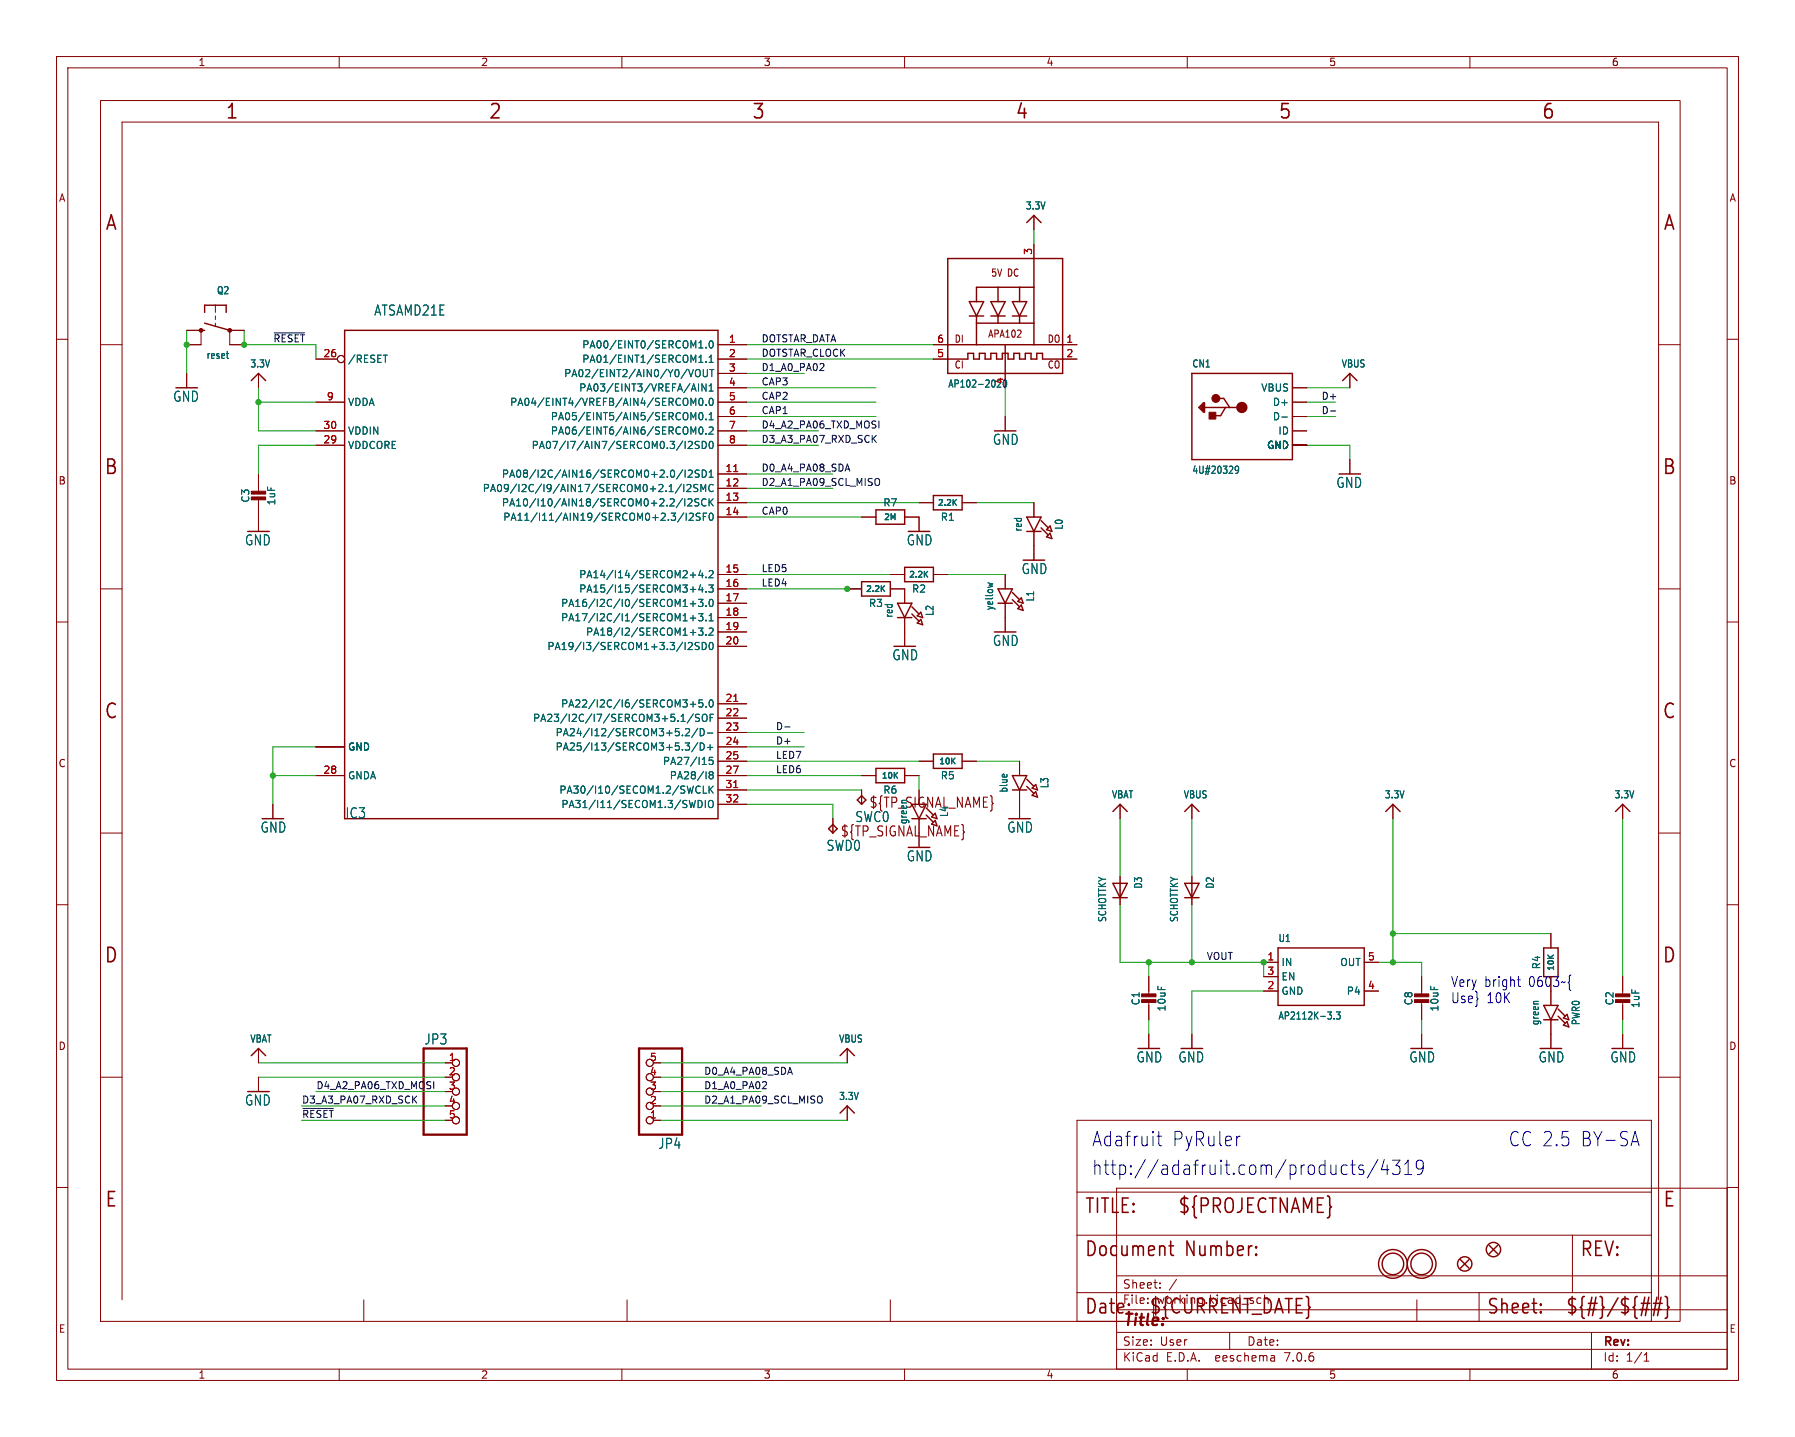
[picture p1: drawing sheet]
<svg xmlns="http://www.w3.org/2000/svg" width="317mm" height="254mm" viewBox="0 0 317 254" stroke-linecap="round" stroke-linejoin="round" font-family="sans-serif">
<g fill="none" stroke="#840000" stroke-width=".18">
<path d="M10 10h297.5v234.1h-297.5zM12 12h293.5v230.1h-293.5zM17.8 17.8h279.4v215.9h-279.4zM60 10v2M110 10v2M160 10v2M210 10v2M260 10v2M182.9 38.1v2.5M10 60h2M33 58.4h2.6v2.6h-2.6M38.1 54v1.2"/>
<path d="M38.1 55.9v.6M38.1 57.1v.7M43.2 58.4h-2.6v2.6h2.6M182.9 43.2v2.5M305.5 60h2M17.8 61h3.8M33 66v2.6M45.7 66v2.6M55.9 63.5h3.8M55.9 78.7h5.1M55.9 76.2h5.1M55.9 71.1h5.1"/>
<path d="M127 61h5.1M127 63.5h5.1M127 78.7h5.1M127 66h5.1M127 76.2h5.1M127 68.6h5.1M127 71.1h5.1M127 73.7h5.1M165.1 61h2.5M165.1 63.5h2.5M177.8 66v2.6M177.8 73.7v2.5"/>
<path d="M188 61h2.5M188 63.5h2.5M228.6 78.7h2.5M228.6 76.2h2.5M228.6 68.6h2.5M228.6 71.1h2.5M228.6 73.7h2.5M238.8 66v2.6M293.4 61h3.8M45.7 83.8v3.3M45.7 88.1v5.9M127 83.8h5.1"/>
<path d="M127 86.4h5.1M127 88.9h5.1M127 91.4h5.1M152.4 91.4h2.5M160 91.4h2.6v2.6M162.6 88.9h2.5M170.2 88.9h2.5M182.9 88.9v2.5M182.9 94v5.1M238.8 81.3v2.5M10 110h2M17.8 104.1h3.8"/>
<path d="M127 104.1h5.1M127 101.6h5.1M127 106.7h5.1M127 109.2h5.1M127 111.8h5.1M127 114.3h5.1M149.9 104.1h2.5M157.5 104.1h2.5v2.6M157.5 101.6h2.5M160 109.2v5.1M165.1 101.6h2.5M177.8 101.6v2.5"/>
<path d="M177.8 106.7v5.1M293.4 104.1h3.8M305.5 110h2M55.9 137.2h5.1M55.9 132.1h5.1M127 137.2h5.1M127 132.1h5.1M127 124.5h5.1M127 127h5.1M127 129.5h5.1M127 134.6h5.1M127 139.7h5.1"/>
<path d="M152.4 139.7v2.5M152.4 137.2h2.5M160 137.2h2.6M162.6 139.7v2.5M162.6 134.6h2.5M170.2 134.6h2.5M180.3 134.6v2.6M180.3 139.7v5.1M10 160h2M17.8 147.3h3.8M48.3 142.2v2.6M127 142.2h5.1"/>
<path d="M147.3 144.8v2.5M162.6 144.8v5.1M198.1 142.2v2.6M198.1 154.9v5.1M210.8 142.2v2.6M210.8 154.9v5.1M246.4 142.2v2.6M287 142.2v2.6M293.4 147.3h3.8M305.5 160h2M203.2 172.7v3.3M203.2 177v3.3"/>
<path d="M223.5 170.2h2.6M223.5 175.3h2.6M223.5 172.7h2.6M241.3 170.2h2.5M241.3 175.3h2.5M251.5 172.7v3.3M251.5 177v3.3M274.3 165.1v2.5M274.3 175.3v2.5M287 172.7v3.3M287 177v3.3M17.8 190.5h3.8"/>
<path d="M45.7 185.4v2.6M45.7 190.5v2.5M78.7 188h1.3M78.7 193h1.3M78.7 198.1h1.3M115.6 190.5h1.2M115.6 188h1.2M115.6 193h1.2M115.6 198.1h1.2M115.6 195.6h1.2M149.9 185.4v2.6M149.9 195.6v2.5"/>
<path d="M190.5 198.1h101.6v35.6h-101.6zM203.2 182.9v2.5M210.8 182.9v2.5M251.5 182.9v2.5M274.3 180.3v5.1M287 182.9v2.5M293.4 190.5h3.8M10 210h2M190.5 210.8h101.6M190.5 218.4h101.6M197.5 210.1h108v32h-108zM278.1 218.4v10.2"/>
<path d="M305.5 210h2M21.6 229.9v-208.3h271.8v208.3M64.3 229.9v3.8M110.9 229.9v3.8M157.5 229.9v3.8M190.5 228.6h101.6M197.5 238.6h108M197.5 235.6h108M197.5 231.6h108M197.5 225.6h108M205.2 227.7v.1M205.2 226.9v.1"/>
<path d="M208.1 226.2l-1.3 2M217.5 235.6v3M225.4 239.8l.1 .9M250.6 229.9v3.8M261.6 228.6v5.1M281.5 235.6v6.5M290.8 239.6l.4-.4v1.5M60 242.1v2M110 242.1v2M160 242.1v2M210 242.1v2M225.5 240.6l-.2 .1"/>
<path d="M225.5 240.1h-.2M260 242.1v2M290.8 240.7h.9"/>
<circle cx="60.3" cy="63.5" r=".63"/>
<circle cx="80.6" cy="198.1" r=".63"/>
<circle cx="80.6" cy="188" r=".63"/>
<circle cx="80.6" cy="193" r=".63"/>
<circle cx="80.6" cy="195.6" r=".63"/>
<circle cx="80.6" cy="190.5" r=".63"/>
<circle cx="114.9" cy="198.1" r=".63"/>
<circle cx="114.9" cy="193" r=".63"/>
<circle cx="114.9" cy="195.6" r=".63"/>
<circle cx="114.9" cy="190.5" r=".63"/>
<circle cx="114.9" cy="188" r=".63"/>
</g>
<g fill="none" stroke="#840000" stroke-width=".25">
<path d="M181.6 39.4l1.3-1.3 1.2 1.3M35.6 58.4h.6M36.2 57.1l4.4 1.3M36.2 55.2v-1.2h3.8v1.2M61 58.4h66v86.4h-66zM167.6 45.7h20.4v20.3h-20.4zM171.4 55.9h2.6M171.4 53.3h2.6l-1.3 2.6zM172.7 55.9v5.1M172.7 57.1h10.2M175.3 55.9h2.5M175.3 53.3h2.5l-1.3 2.6z"/>
<path d="M176.5 50.8v2.5M176.5 55.9v1.2M179.1 55.9h2.5M179.1 53.3h2.5l-1.3 2.6zM180.3 50.8v2.5M180.3 55.9v1.2M182.9 50.8h-10.2v2.5M182.9 45.7v15.3M44.4 67.3l1.3-1.3 1.3 1.3M167.6 63.5h3.6v-1h1v1h1v-1h1v1h1.1v-1h1v1h1v-1h1v1h1v-1h1v1h1.1v-1h1v1h1v-1h1v1h3.6M167.6 61h20.4M177.8 61v5"/>
<path d="M210.8 66h17.8v15.3h-17.8v-15.3M212.3 72.1l.4-.4v.8l-.2-.2v-.2M212.9 71.3h.2v1.6h-.2l-.8-.8zM212.9 71.3v1.4M213.1 72.1h6.6M215.5 70.5h1l1 1.6M216.8 72.1l-.9 1.4h-1.2M237.5 67.3l1.3-1.3 1.2 1.3M154.9 90.2h5.1v2.5h-5.1zM165.1 87.6h5.1v2.6h-5.1zM181.6 91.4h2.5l-1.2 2.6zM181.6 94h2.5"/>
<path d="M184.1 92.1l1.3 1.2M184.1 93.3l1.3 1.3M185.1 93.7l.6-.7 .4 1zM185.7 94.3l.4 .9-1-.3zM152.4 102.9h5.1v2.5h-5.1zM158.7 106.7h2.6l-1.3 2.5zM158.7 109.2h2.6M160 100.3h5.1v2.6h-5.1zM161.3 107.3l1.3 1.3M161.3 108.6l1.3 1.3M162.2 108.9l.7-.6 .3 .9zM162.2 110.2l.7-.7 .3 1z"/>
<path d="M176.5 106.7h2.6M176.5 104.1h2.6l-1.3 2.6zM179.1 104.8l1.2 1.2M179.1 106l1.2 1.3M180 106.4l.7-.7 .3 1zM180 107.6l.7-.6 .3 .9zM154.9 135.9h5.1v2.5h-5.1zM165.1 133.3h5.1v2.6h-5.1zM179.1 137.2h2.5l-1.3 2.5zM179.1 139.7h2.5M181.6 137.8l1.3 1.3M181.6 139.1l1.3 1.2"/>
<path d="M182.6 139.4l.6-.7 .3 1zM147.3 145.8l.8 .8-.8 .7-.7-.7zM151.6 141.5l.8-.8 .8 .8-.8 .7zM161.3 142.2l1.3 2.6 1.2-2.6M161.3 144.8h2.5M163.8 144.1l1.3 1.3M164.8 145.7l.6-.6 .3 .9M165.4 143.8l.3 1-.9-.3M182.6 140.7l.6-.7 .3 1zM196.8 143.5l1.3-1.3 1.3 1.3M196.8 156.2h2.6l-1.3 2.5zM196.8 158.7h2.6"/>
<path d="M209.5 156.2h2.6l-1.3 2.5zM209.5 158.7h2.6M209.5 143.5l1.3-1.3 1.3 1.3M245.1 143.5l1.3-1.3 1.2 1.3M285.7 143.5l1.3-1.3 1.3 1.3M226.1 167.6h15.2v10.2h-15.2zM273 172.7v-5.1h2.6v5.1M273 177.8h2.6l-1.3 2.5zM275.6 178.4l1.3 1.3M275.6 179.7l1.3 1.3M44.4 186.7l1.3-1.3 1.3 1.3M148.6 196.8l1.3-1.2 1.2 1.2"/>
<path d="M148.6 186.7l1.3-1.3 1.2 1.3M273 180.3h2.6M276.5 180l.7-.6 .3 .9zM276.5 181.3l.7-.6 .3 .9zM258.3 222.8l1.5 1.5M259.8 222.8l-1.5 1.5M263.4 220.2l1.5 1.5M264.9 220.2l-1.5 1.5"/>
<circle cx="246.4" cy="223.5" r="2.54"/>
<circle cx="246.4" cy="223.5" r="1.9"/>
<circle cx="251.5" cy="223.5" r="2.54"/>
<circle cx="251.5" cy="223.5" r="1.9"/>
<circle cx="259.1" cy="223.5" r="1.27"/>
<circle cx="264.2" cy="221" r="1.27"/>
</g>
<g fill="#840000" stroke="#840000" stroke-width=".18">
<path d="M44.4 87.9h2.6v.5h-2.6z"/>
<path d="M44.4 86.9h2.6v.5h-2.6z"/>
<path d="M213.9 72.9h1.2v1.2h-1.2z"/>
<path d="M250.2 176.8h2.5v.5h-2.5z"/>
<path d="M250.2 175.8h2.5v.5h-2.5z"/>
<path d="M285.7 176.8h2.6v.5h-2.6z"/>
<path d="M285.7 175.8h2.6v.5h-2.6z"/>
<path d="M201.9 176.8h2.6v.5h-2.6z"/>
<path d="M201.9 175.8h2.6v.5h-2.6z"/>
<circle cx="40.6" cy="58.4" r=".33"/>
<circle cx="35.6" cy="58.4" r=".33"/>
<circle cx="215.1" cy="70.5" r=".7"/>
</g>
<g fill="none" stroke="#006464" stroke-width=".18">
<path d="M40 62.5h.4M40.3 63.4h.1M67.8 62.8h.7M121.7 78.2l.5-.2 .3 .4-.8 .9h.8M122.2 71.7v-1.3l.4 .9 .5-.9v1.3M122.2 73l.4 .9 .5-.9v1.2M122.6 65.3l-.4 1.3M122.6 76.4l.5-.9v1.3M123.1 65.5l.2-.2a.43 .43 0 0 1 .6 .5v.4a.42 .42 0 0 1-.5 .4 .42 .42 0 0 1-.4-.4zM123.5 67.9v1.3M123.6 61.5h.7M123.6 63.2l.4-.4v1.3"/>
<path d="M123.6 64.1h.7M123.7 78.1l-.5-.1-.2 .2v.3l.5 .3 .2 .3-.3 .2h-.5M123.7 70.6l.2-.2a.68 .68 0 0 1 .5 .7 .68 .68 0 0 1-.5 .6l-.2-.1-.1-.4zM123.7 73.1l.2-.1a.68 .68 0 0 1 .5 .6 .68 .68 0 0 1-.5 .6l-.2-.1-.1-.3zM123.7 75.6l.2-.1a.68 .68 0 0 1 .5 .6 .68 .68 0 0 1-.5 .7l-.2-.1-.1-.4zM124.2 78a.64 .64 0 0 1 .7 .7 .64 .64 0 0 1-.7 .6zM124.4 65.3v1.1l.2 .2h.4l.1-.2v-1.1M124.9 61.4v.1M124.9 64v.1M124.9 67.9v1.3l-.7-1.3v1.3M124.9 71.6v.1M124.9 74.1v.1"/>
<path d="M124.9 76.7v.1M125.4 75.6l.5-.1 .2 .4-.7 .9h.7M125.4 63.2l.4-.4v1.3M125.4 68.3l.4-.4v1.3M125.4 73.3l.4-.3v1.2M125.4 64.1h.7M125.4 69.2h.7M125.4 74.2h.7M125.5 60.4l.2-.1a.68 .68 0 0 1 .5 .6 .68 .68 0 0 1-.5 .6l-.2-.1-.1-.3zM125.5 70.6l.2-.2a.68 .68 0 0 1 .5 .7 .68 .68 0 0 1-.5 .6l-.2-.1-.1-.4zM125.5 78.2l.2-.2a.68 .68 0 0 1 .5 .7 .68 .68 0 0 1-.5 .6l-.2-.1-.1-.4zM125.5 65.3h.8"/>
<path d="M125.9 65.3v1.3M226.7 73.8h1M120.5 85.6l-1.1 1.6M120.7 88.1l-1.1 1.7M120.8 83.1l-1.1 1.6M120.9 85.7v1.2M120.9 90.7l-1 1.6M121.1 88.2v1.3M121.2 83.1v1.3M121.4 90.7v1.3M121.5 85.8l.5-.1 .2 .3-.8 .9h.8M121.7 88.3l.5-.1 .2 .4-.8 .9h.8"/>
<path d="M121.7 83.3l.5-.2 .3 .4-.8 .9h.8M121.9 90.9l.5-.2 .2 .4-.7 .9h.7M123.4 85.7h-.5l-.2 .2 .1 .3 .6 .3v.3l-.2 .1h-.5M123.6 88.3l-.5-.1-.2 .1v.4l.6 .2 .1 .3-.2 .3-.5-.1M123.7 83.2l-.5-.1-.2 .2v.3l.5 .3 .2 .3-.3 .2-.5-.1M123.9 90.8l-.5-.1-.2 .2v.3l.5 .3 .2 .3-.3 .2h-.5M124 86.9v-1.2l.4 .9 .4-.9v1.2M124.2 83.1a.64 .64 0 0 1 .7 .7 .64 .64 0 0 1-.7 .6zM124.4 91.4h.4M124.9 88.3a.6 .6 0 0 0-.9 .5 .6 .6 0 0 0 .6 .7l.3-.1M125 90.7h-.6v1.3M125.4 88.2v1.3"/>
<path d="M125.4 84.4h.7M125.4 83.5l.4-.4v1.3M125.5 90.9l.2-.2a.68 .68 0 0 1 .5 .7 .68 .68 0 0 1-.5 .6l-.2-.1-.1-.4zM125.6 88.8l.5 .7M126.1 85.8a.6 .6 0 0 0-.8 .4 .6 .6 0 0 0 .6 .7l.2-.1M126.1 88.2l-.7 .7M219.1 83l-.2 .2h-.3l-.1-.6 .4-.2 .2 .3-.1 .7-.1 .2-.3 .1M121.7 113.7l.5-.1 .3 .4-.8 .9h.8M122.1 101.7h1M122.1 104.2h1M122.1 106.8h1M122.1 109.3h1"/>
<path d="M122.6 106.3v1M122.6 108.8v1M123.5 106h.8l-.4 .5 .4 .1v.5l-.2 .2-.6-.2M123.5 108.5h.8l-.4 .5 .4 .1v.6l-.2 .1-.6-.1M123.5 111.1h.8l-.4 .5 .4 .1v.5l-.2 .1-.6-.1M123.7 113.7l-.5-.1-.3 .3 .2 .3 .5 .2v.4l-.2 .1-.5-.1M123.9 100.8l-.3 1h.8M123.9 103.4l-.3 .9h.8M124.2 101.3v.9M124.2 103.9v.8M124.2 113.6a.64 .64 0 0 1 .7 .6 .64 .64 0 0 1-.7 .7zM124.9 102.1v.1"/>
<path d="M124.9 104.6v.1M124.9 107.1v.2M124.9 109.7v.1M124.9 112.2v.1M125.4 103.4h.7l-.4 .5 .4 .2v.5l-.2 .1-.5-.1M125.4 101l.5-.1 .2 .4-.7 .9h.7M125.4 111.2l.5-.1 .2 .3-.7 .9h.7M125.4 108.9l.4-.4v1.3M125.4 109.8h.7M125.5 106.1l.2-.1a.68 .68 0 0 1 .5 .6 .68 .68 0 0 1-.5 .7l-.2-.2-.1-.3zM125.5 113.7l.2-.1a.68 .68 0 0 1 .5 .6 .68 .68 0 0 1-.5 .7l-.2-.1-.1-.4zM174.7 103.1l.9 .2"/>
<path d="M120.5 127.6h.7M121.2 131.4h.8l-.4 .5 .3 .1 .1 .4-.3 .3h-.3M121.3 129l.4-.2 .3 .4-.8 .9h.8M122.1 124.6h1M122.6 124.1v.9M122.6 126.2l-1 1.7M123.4 128.8l-1.1 1.6M123.4 131.3l-1.1 1.7M123.7 126.4l-.5-.1-.2 .3 .1 .3 .6 .2v.4l-.2 .1-.5-.1M123.9 128.8a.64 .64 0 0 1 .7 .7 .64 .64 0 0 1-.7 .6zM123.9 131.4a.64 .64 0 0 1 .7 .6 .64 .64 0 0 1-.7 .7zM123.9 139.1a.6 .6 0 0 0-.9 .5 .6 .6 0 0 0 .6 .7l.3-.1"/>
<path d="M124.3 126.5l.2-.2a.43 .43 0 0 1 .6 .4v.5a.42 .42 0 0 1-.5 .4 .42 .42 0 0 1-.4-.4zM124.3 123.8h-.6l-.1 .6 .2-.1h.4l.1 .2v.4l-.2 .1-.5-.1M124.4 139v1.3h.6M124.9 124.9v.1M125.1 129.6h1M125.1 132.2h1M125.4 139v1.3M125.5 123.9l.2-.1a.68 .68 0 0 1 .5 .6 .68 .68 0 0 1-.5 .6l-.2-.1-.1-.3zM125.6 126.9h.4M125.6 131.7v1M125.6 139.6l.5 .7M125.7 137l-.3-.2 .3-.3h.2l.2 .2-.2 .3"/>
<path d="M125.7 137l-.3 .3 .1 .3 .2 .1h.3l.1-.2v-.2l-.2-.3M125.7 137h.2M126.1 133.9h-.6l-.1 .6 .2-.1 .4 .1 .1 .2v.4l-.2 .1-.5-.1M126.1 139l-.7 .7M126.2 126.3h-.6v1.3M123 141.5l-.3 1.3M123.5 141.5a.64 .64 0 0 1 .7 .7 .64 .64 0 0 1-.7 .6zM124.8 141.5v1.3M125.4 141.7l.2-.2a.43 .43 0 0 1 .5 .5v.4a.42 .42 0 0 1-.4 .4 .42 .42 0 0 1-.4-.4zM236.4 179h.7l-.4 .4 .3 .2v.5l-.2 .1-.4-.1M236 180.1v.1"/>
</g>
<path d="M129.8 83.4h.7M129.8 124h.7M129.8 139.3h.7" fill="none" stroke="#a90000" stroke-width=".18"/>
<path d="M74.9 185.4h7.6v15.3h-7.6zM113 185.4h7.6v15.3h-7.6z" fill="none" stroke="#840000" stroke-width=".41"/>
<circle cx="219.7" cy="72.1" r=".5" fill="none" stroke="#840000" stroke-width="1"/>
<g fill="none" stroke="#840000" stroke-width=".27">
<path d="M207.1 219.5v2.2l.1 .2 .4 .1M206.8 220.3h.8M222.2 221.8l.1 .1-.1 .1M222.2 221.8l-.1 .1 .1 .1M222.2 220.4v.3M222.2 221.8v.2M222.2 220.4l.1 .2-.1 .1M222.2 220.4l-.1 .2 .1 .1M272.5 231.9l.1 .2-.1 .1M272.5 230.6l.1 .1-.1 .2M290.1 231.6h1.5M290.3 230.5h1.6"/>
<path d="M291.6 229.4l-.6 3.3M292.3 231.6h1.5M292.5 230.5h1.5M293.1 229.4l-.6 3.3M293.8 229.4l-.6 3.3M294.5 229.3l.3 .1 .1 .2v1.3l.3 .3-.3 .4v1.2l-.1 .2-.3 .1"/>
</g>
<g fill="none" stroke="#0f0f0f" stroke-width=".18">
<path d="M48.5 58.9h5.4M145.6 64.4l.1 .1v.3l-.7 .7h.7M154.5 77.5l.5 .7M155 77l-.7 .7M155.5 74.5v1.2M235.3 72.7h1M149.9 82.1l.4 1.2M155.3 84.6l.1 .1a.79 .79 0 0 1-.1 1.2M138.8 128.6h.9M53.6 196h5.3M73.2 194.4l.5 .7M73.7 193.8l-.7 .7"/>
<path d="M76.7 191.3v1.2M135.5 191.4l.1 .1-.1 .3-.7 .7h.8M139.7 188.8l.4 1.2M145.1 193.8l.1 .1a.79 .79 0 0 1-.1 1.2"/>
</g>
<g fill="none" stroke="#0000c2" stroke-width=".18">
<path d="M268.4 173.3h.5M268.6 174.2l.1 .2 .2 .1M277.8 175.1h.1M277.8 172.4h.1M204.7 200.9h.8M205 200.1v2.2l.1 .2 .4 .1M219.2 200.9h.2M238.1 206l.2 .1M238.3 207.6l-.2 .1M238.9 206h.8M239.2 205.2v2.1l.1 .3 .4 .1M241.2 206.1l-.6-.1a.44 .44 0 0 0-.3 .4 .44 .44 0 0 0 .3 .5h.3a.44 .44 0 0 1 .4 .4 .44 .44 0 0 1-.4 .4l-.6-.1"/>
<path d="M243.7 205.1l-1.8 3.2M244.9 205.1l-.6 1.8h1.4M245.4 206v1.7M246.3 205.2h1.3l-.7 .9a.59 .59 0 0 1 .7 .5v.6l-.2 .4-.2 .1h-.6l-.3-.2M248.5 207.7h1.2M248.5 205.9l.6-.7v2.5M251.7 206.3l-.4 .4h-.4l-.4-.4v-.6l.2-.4 .6-.1 .3 .2a1.82 1.82 0 0 1-.5 2.3h-.4M288.7 201.9h1M289.2 200.1l.7 2.5"/>
</g>
<g fill="none" stroke="#009600" stroke-width=".18">
<path d="M33 58.4v7.6M43.2 58.4v2.6h12.7v2.5M182.9 40.6v2.6M45.7 68.6v7.6h10.2M45.7 71.1h10.2M55.9 78.7h-10.2v5.1M132.1 78.7h12.7M132.1 66h10.1M132.1 76.2h12.7M132.1 73.7h22.8M132.1 71.1h22.8M132.1 68.6h22.8"/>
<path d="M132.1 63.5h33M132.1 61h33M177.8 68.6v5.1M231.1 78.7h7.7v2.6M231.1 73.7h5.1M231.1 71.1h5.1M231.1 68.6h7.7M132.1 88.9h30.5M132.1 91.4h20.3M132.1 83.8h15.2M132.1 86.4h15.2M172.7 88.9h10.2"/>
<path d="M132.1 104.1h20.3M132.1 101.6h25.4M167.6 101.6h10.2M48.3 137.2h7.6M55.9 132.1h-7.6v10.1M132.1 134.6h30.5M132.1 139.7h20.3M132.1 132.1h10.1M132.1 129.5h10.1M132.1 137.2h20.3M162.6 137.2v2.5M172.7 134.6h7.6"/>
<path d="M132.1 142.2h15.2v2.6M198.1 144.8v10.1M210.8 144.8v10.1M246.4 144.8v25.4M287 144.8v27.9M198.1 160v10.2h25.4v2.5M203.2 170.2v2.5M210.8 160v10.2M223.5 175.3h-12.7v7.6M243.8 170.2h7.7v2.5M246.4 165.1h27.9M45.7 190.5h33"/>
<path d="M45.7 188h33M53.3 198.1h25.4M53.3 195.6h25.4M55.9 193h22.8M116.8 190.5h17.8M116.8 198.1h33.1M116.8 188h33.1M116.8 195.6h17.8M116.8 193h17.8M203.2 180.3v2.6M251.5 180.3v2.6M287 180.3v2.6"/>
</g>
<g fill="#009600" stroke="#009600" stroke-width=".18">
<circle cx="149.9" cy="104.1" r=".46"/>
<circle cx="48.3" cy="137.2" r=".46"/>
<circle cx="203.2" cy="170.2" r=".46"/>
<circle cx="210.8" cy="170.2" r=".46"/>
<circle cx="223.5" cy="170.2" r=".46"/>
<circle cx="246.4" cy="165.1" r=".46"/>
<circle cx="246.4" cy="170.2" r=".46"/>
<circle cx="43.2" cy="61" r=".46"/>
<circle cx="33" cy="61" r=".46"/>
<circle cx="45.7" cy="71.1" r=".46"/>
</g>
<g font-size="3.5" fill="#840000">
<text x="39.8" y="21.4">1</text>
<text x="86.3" y="21.4">2</text>
<text x="132.9" y="21.4">3</text>
<text x="179.5" y="21.4">4</text>
<text x="226" y="21.4">5</text>
<text x="272.6" y="21.4">6</text>
<text x="18.5" y="41.1">A</text>
<text x="294.1" y="41.1">A</text>
<text x="18.3" y="84.2">B</text>
<text x="293.9" y="84.2">B</text>
<text x="18.3" y="127.4">C</text>
<text x="293.9" y="127.4">C</text>
<text x="18.3" y="170.6">D</text>
<text x="293.9" y="170.6">D</text>
<text x="18.5" y="213.8">E</text>
<text x="191.8" y="214.9">TITLE:</text>
<text x="208.3" y="214.9">${PROJECTNAME}</text>
<text x="294" y="213.8">E</text>
<text x="191.8" y="222.5">Document</text>
<text x="209.6" y="222.5">Number:</text>
<text x="279.4" y="222.5">REV:</text>
<text x="191.8" y="232.7">Date:</text>
<text x="203.2" y="232.7">${CURRENT_DATE}</text>
<text x="262.9" y="232.7">Sheet:</text>
<text x="276.9" y="232.7">${#}/${##}</text>
</g>
<g font-size="3.5" fill="#0000c2">
<text x="193" y="203">Adafruit</text>
<text x="207.3" y="203">PyRuler</text>
<text x="266.7" y="203">CC 2.5</text>
<text x="279.5" y="203">BY-SA</text>
<text x="193" y="208">http://adafruit.com/products/4319</text>
</g>
<text font-size="2.8" fill="#840000" x="198.5" y="235">Title:</text>
<g font-size="2.5" fill="#006464">
<text x="66.1" y="56">ATSAMD21E</text>
<text x="30.5" y="71.3">GND</text>
<text x="175.5" y="78.9">GND</text>
<text x="236.3" y="86.5">GND</text>
<text x="43.2" y="96.7">GND</text>
<text x="160.3" y="96.7">GND</text>
<text x="180.6" y="101.7">GND</text>
<text x="157.7" y="117">GND</text>
<text x="175.5" y="114.4">GND</text>
<text x="46" y="147.5">GND</text>
<text x="61" y="144.9">IC3</text>
<text x="151.2" y="145.6">SWC0</text>
<text x="178.1" y="147.5">GND</text>
<text x="146.1" y="150.7">SWD0</text>
<text x="160.3" y="152.5">GND</text>
<text x="75" y="184.9">JP3</text>
<text x="200.9" y="188.1">GND</text>
<text x="208.3" y="188.1">GND</text>
<text x="249.2" y="188.1">GND</text>
<text x="272" y="188.1">GND</text>
<text x="284.7" y="188.1">GND</text>
<text x="43.2" y="195.7">GND</text>
<text x="116.3" y="203.4">JP4</text>
</g>
<g font-size="2.5" fill="#840000">
<text x="153.7" y="143.1">${TP_SIGNAL_NAME}</text>
<text x="148.6" y="148.2">${TP_SIGNAL_NAME}</text>
<text x="270.5" y="174.7">0603~{</text>
</g>
<g font-size="2.5" fill="#0000c2">
<text x="256.5" y="174.7">Very bright</text>
<text x="256.5" y="177.6">Use}</text>
<text x="263" y="177.6">10K</text>
</g>
<g font-size="2.1" fill="#840000">
<text x="198.5" y="230.8">File:</text>
<text x="198.5" y="228.1">Sheet:</text>
<text x="204.6" y="230.8">working.kicad_sch</text>
<text x="198.5" y="238.2">Size:</text>
<text x="205.2" y="238.2">User</text>
<text x="220.5" y="238.2">Date:</text>
<text x="283.5" y="238.4">Rev:</text>
<text x="198.5" y="241">KiCad</text>
<text x="206.2" y="241">E.D.A.</text>
<text x="215.1" y="241">eeschema</text>
<text x="227.5" y="241">7.0.6</text>
<text x="283.5" y="241">Id:</text>
<text x="287.6" y="241">1/1</text>
</g>
<g font-size="1.8" fill="#840000">
<text x="35" y="11.9">1</text>
<text x="85" y="11.9">2</text>
<text x="135" y="11.9">3</text>
<text x="185" y="11.9">4</text>
<text x="235" y="11.9">5</text>
<text x="285" y="11.9">6</text>
<text x="10.3" y="35.9">A</text>
<text x="305.8" y="35.9">A</text>
<text x="175.2" y="49.1">5V DC</text>
<text x="174.7" y="59.9">APA102</text>
<text x="168.8" y="65.4">CI</text>
<text x="168.8" y="60.8">DI</text>
<text x="185.2" y="65.4">CO</text>
<text x="185.2" y="60.8">DO</text>
<text x="10.3" y="85.9">B</text>
<text x="305.8" y="85.9">B</text>
<text x="10.3" y="135.9">C</text>
<text x="305.8" y="135.9">C</text>
<text x="10.3" y="185.9">D</text>
<text x="305.8" y="185.9">D</text>
<text x="10.3" y="235.9">E</text>
<text x="305.8" y="235.9">E</text>
<text x="35" y="244">1</text>
<text x="85" y="244">2</text>
<text x="135" y="244">3</text>
<text x="185" y="244">4</text>
<text x="235" y="244">5</text>
<text x="285" y="244">6</text>
</g>
<g font-size="1.8" fill="#006464">
<text x="181.3" y="37.3">3.3V</text>
<text x="38.3" y="52.2">Q2</text>
<text x="36.4" y="63.7">reset</text>
<text x="44.2" y="65.2">3.3V</text>
<text x="61.5" y="64.4">/RESET</text>
<text x="102.9" y="61.8">PA00/EINT0/SERCOM1.0</text>
<text x="102.9" y="64.4">PA01/EINT1/SERCOM1.1</text>
<text x="210.8" y="65.2">CN1</text>
<text x="237.2" y="65.2">VBUS</text>
<text x="61.5" y="72">VDDA</text>
<text x="90.1" y="72">PA04/EINT4/VREFB/AIN4/SERCOM0.0</text>
<text x="99.7" y="66.9">PA02/EINT2/AIN0/Y0/VOUT</text>
<text x="102.3" y="69.4">PA03/EINT3/VREFA/AIN1</text>
<text x="167.6" y="68.7">AP102-2020</text>
<text x="223" y="69.4">VBUS</text>
<text x="225" y="72">D+</text>
<text x="61.5" y="77.1">VDDIN</text>
<text x="97.3" y="74.5">PA05/EINT5/AIN5/SERCOM0.1</text>
<text x="97.3" y="77.1">PA06/EINT6/AIN6/SERCOM0.2</text>
<text x="225" y="74.5">D-</text>
<text x="226" y="77.1">ID</text>
<text x="61.5" y="79.6">VDDCORE</text>
<text x="93.9" y="79.6">PA07/I7/AIN7/SERCOM0.3/I2SD0</text>
<text x="210.8" y="84">4U#20329</text>
<text x="224" y="79.6">GND</text>
<text x="44.3" y="89" transform="rotate(-90 44.3 89)">C3</text>
<text x="48.9" y="89.5" transform="rotate(-90 48.9 89.5)">1uF</text>
<text x="85.3" y="87.2">PA09/I2C/I9/AIN17/SERCOM0+2.1/I2SMC</text>
<text x="88.7" y="84.7">PA08/I2C/AIN16/SERCOM0+2.0/I2SD1</text>
<text x="88.7" y="89.8">PA10/I10/AIN18/SERCOM0+2.2/I2SCK</text>
<text x="156.1" y="89.8">R7</text>
<text x="88.9" y="92.3">PA11/I11/AIN19/SERCOM0+2.3/I2SF0</text>
<text x="166.3" y="92.3">R1</text>
<text x="180.9" y="94.1" transform="rotate(-90 180.9 94.1)">red</text>
<text x="188.2" y="93.8" transform="rotate(-90 188.2 93.8)">L0</text>
<text x="99.1" y="107.5">PA16/I2C/I0/SERCOM1+3.0</text>
<text x="102.3" y="102.5">PA14/I14/SERCOM2+4.2</text>
<text x="102.3" y="105">PA15/I15/SERCOM3+4.3</text>
<text x="153.6" y="107.5">R3</text>
<text x="161.2" y="105">R2</text>
<text x="183.1" y="106.5" transform="rotate(-90 183.1 106.5)">L1</text>
<text x="99.1" y="110.1">PA17/I2C/I1/SERCOM1+3.1</text>
<text x="103.5" y="112.6">PA18/I2/SERCOM1+3.2</text>
<text x="158.1" y="109.4" transform="rotate(-90 158.1 109.4)">red</text>
<text x="165.3" y="109" transform="rotate(-90 165.3 109)">L2</text>
<text x="175.9" y="108" transform="rotate(-90 175.9 108)">yellow</text>
<text x="96.7" y="115.2">PA19/I3/SERCOM1+3.3/I2SD0</text>
<text x="99.1" y="125.3">PA22/I2C/I6/SERCOM3+5.0</text>
<text x="94.2" y="127.9">PA23/I2C/I7/SERCOM3+5.1/SOF</text>
<text x="98.2" y="130.4">PA24/I12/SERCOM3+5.2/D-</text>
<text x="61.5" y="132.9">GND</text>
<text x="98.2" y="132.9">PA25/I13/SERCOM3+5.3/D+</text>
<text x="117.2" y="135.5">PA27/I15</text>
<text x="61.5" y="138">GNDA</text>
<text x="98.8" y="140.6">PA30/I10/SECOM1.2/SWCLK</text>
<text x="99.2" y="143.1">PA31/I11/SECOM1.3/SWDIO</text>
<text x="118.4" y="138">PA28/I8</text>
<text x="156.1" y="140.6">R6</text>
<text x="166.3" y="138">R5</text>
<text x="178.4" y="140.3" transform="rotate(-90 178.4 140.3)">blue</text>
<text x="185.6" y="139.5" transform="rotate(-90 185.6 139.5)">L3</text>
<text x="196.6" y="141.4">VBAT</text>
<text x="209.3" y="141.4">VBUS</text>
<text x="244.8" y="141.4">3.3V</text>
<text x="285.5" y="141.4">3.3V</text>
<text x="160.6" y="145.9" transform="rotate(-90 160.6 145.9)">green</text>
<text x="167.9" y="144.6" transform="rotate(-90 167.9 144.6)">L4</text>
<text x="202.2" y="157.3" transform="rotate(-90 202.2 157.3)">D3</text>
<text x="214.9" y="157.3" transform="rotate(-90 214.9 157.3)">D2</text>
<text x="195.9" y="163.2" transform="rotate(-90 195.9 163.2)">SCHOTTKY</text>
<text x="208.6" y="163.2" transform="rotate(-90 208.6 163.2)">SCHOTTKY</text>
<text x="226" y="166.8">U1</text>
<text x="226.6" y="171">IN</text>
<text x="226.6" y="173.6">EN</text>
<text x="237" y="171">OUT</text>
<text x="272.6" y="171.5" transform="rotate(-90 272.6 171.5)">R4</text>
<text x="201.8" y="177.9" transform="rotate(-90 201.8 177.9)">C1</text>
<text x="206.4" y="179" transform="rotate(-90 206.4 179)">10uF</text>
<text x="226.6" y="176.1">GND</text>
<text x="238.1" y="176.1">P4</text>
<text x="250" y="177.9" transform="rotate(-90 250 177.9)">C8</text>
<text x="254.6" y="179" transform="rotate(-90 254.6 179)">10uF</text>
<text x="285.6" y="177.9" transform="rotate(-90 285.6 177.9)">C2</text>
<text x="290.2" y="178.4" transform="rotate(-90 290.2 178.4)">1uF</text>
<text x="44.2" y="184.6">VBAT</text>
<text x="148.3" y="184.6">VBUS</text>
<text x="226" y="180.5">AP2112K-3.3</text>
<text x="272.4" y="181.4" transform="rotate(-90 272.4 181.4)">green</text>
<text x="279.6" y="181.4" transform="rotate(-90 279.6 181.4)">PWR0</text>
<text x="148.3" y="194.7">3.3V</text>
</g>
<g font-size="1.8" fill="#a90000">
<text x="182.6" y="45.2" transform="rotate(-90 182.6 45.2)">3</text>
<text x="57.1" y="63.2">26</text>
<text x="128.8" y="60.7">1</text>
<text x="128.8" y="63.2">2</text>
<text x="128.8" y="65.8">3</text>
<text x="165.7" y="63.2">5</text>
<text x="165.7" y="60.7">6</text>
<text x="188.5" y="60.7">1</text>
<text x="188.5" y="63.2">2</text>
<text x="57.7" y="70.9">9</text>
<text x="128.8" y="68.3">4</text>
<text x="128.8" y="70.9">5</text>
<text x="177.5" y="68" transform="rotate(-90 177.5 68)">4</text>
<text x="57.1" y="75.9">30</text>
<text x="128.8" y="73.4">6</text>
<text x="128.8" y="75.9">7</text>
<text x="57.1" y="78.5">29</text>
<text x="128.2" y="83.6">11</text>
<text x="128.8" y="78.5">8</text>
<text x="128.2" y="86.1">12</text>
<text x="128.2" y="88.6">13</text>
<text x="128.2" y="91.2">14</text>
<text x="128.2" y="101.3">15</text>
<text x="128.2" y="103.9">16</text>
<text x="128.2" y="106.4">17</text>
<text x="128.2" y="109">18</text>
<text x="128.2" y="111.5">19</text>
<text x="128.2" y="114">20</text>
<text x="128.2" y="124.2">21</text>
<text x="128.2" y="126.7">22</text>
<text x="128.2" y="129.3">23</text>
<text x="128.2" y="131.8">24</text>
<text x="57.1" y="136.9">28</text>
<text x="128.2" y="134.4">25</text>
<text x="128.2" y="136.9">27</text>
<text x="128.2" y="139.4">31</text>
<text x="128.2" y="142">32</text>
<text x="224.1" y="169.9">1</text>
<text x="224.1" y="172.5">3</text>
<text x="241.9" y="169.9">5</text>
<text x="224.1" y="175">2</text>
<text x="241.9" y="175">4</text>
<text x="79.3" y="187.7">1</text>
<text x="79.3" y="190.2">2</text>
<text x="114.9" y="190.2">4</text>
<text x="114.9" y="187.7">5</text>
<text x="79.3" y="192.8">3</text>
<text x="79.3" y="195.3">4</text>
<text x="79.3" y="197.9">5</text>
<text x="114.9" y="197.9">1</text>
<text x="114.9" y="195.3">2</text>
<text x="114.9" y="192.8">3</text>
</g>
<g font-size="1.7" fill="#0f0f0f">
<text x="48.3" y="60.6">~{RESET}</text>
<text x="134.6" y="65.7">D1_A0_PA02</text>
<text x="134.6" y="63.2">DOTSTAR_CLOCK</text>
<text x="134.6" y="60.6">DOTSTAR_DATA</text>
<text x="134.6" y="70.8">CAP2</text>
<text x="134.6" y="68.2">CAP3</text>
<text x="233.7" y="70.8">D+</text>
<text x="134.6" y="75.9">D4_A2_PA06_TXD_MOSI</text>
<text x="134.6" y="73.3">CAP1</text>
<text x="233.7" y="73.3">D-</text>
<text x="134.6" y="78.4">D3_A3_PA07_RXD_SCK</text>
<text x="134.6" y="83.5">D0_A4_PA08_SDA</text>
<text x="134.6" y="86">D2_A1_PA09_SCL_MISO</text>
<text x="134.6" y="91.1">CAP0</text>
<text x="134.6" y="101.3">LED5</text>
<text x="134.6" y="103.8">LED4</text>
<text x="137.2" y="131.7">D+</text>
<text x="137.2" y="129.2">D-</text>
<text x="137.2" y="136.8">LED6</text>
<text x="137.2" y="134.3">LED7</text>
<text x="213.4" y="169.8">VOUT</text>
<text x="124.5" y="190.2">D0_A4_PA08_SDA</text>
<text x="53.3" y="197.8">~{RESET}</text>
<text x="53.3" y="195.2">D3_A3_PA07_RXD_SCK</text>
<text x="55.9" y="192.7">D4_A2_PA06_TXD_MOSI</text>
<text x="124.5" y="195.2">D2_A1_PA09_SCL_MISO</text>
<text x="124.5" y="192.7">D1_A0_PA02</text>
</g>
<g font-size="1.4" fill="#006464">
<text x="165.7" y="89.7">2.2K</text>
<text x="156.2" y="92.3">2M</text>
<text x="153" y="105">2.2K</text>
<text x="160.6" y="102.4">2.2K</text>
<text x="155.8" y="138">10K</text>
<text x="166" y="135.4">10K</text>
<text x="275.1" y="171.9" transform="rotate(-90 275.1 171.9)">10K</text>
</g>
</svg>
